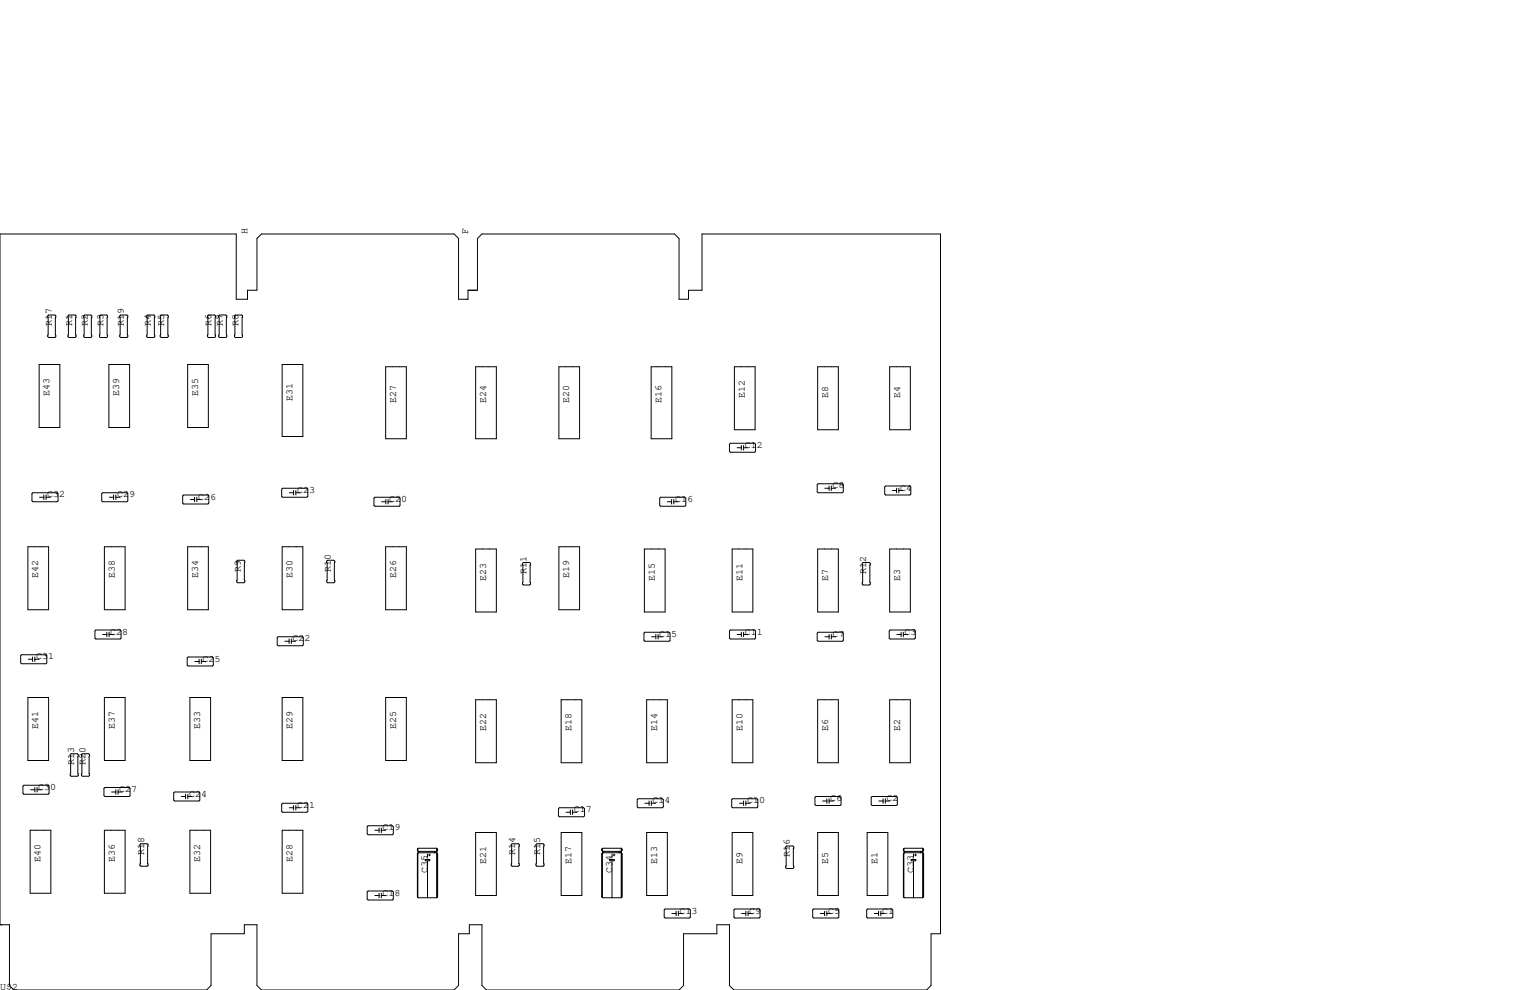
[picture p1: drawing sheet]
<svg xmlns="http://www.w3.org/2000/svg" width="432mm" height="279mm" viewBox="0 0 432 279" stroke-linecap="round" stroke-linejoin="round" font-family="sans-serif">
<g fill="none" stroke="#000" stroke-width=".28">
<path d="M13.7 88.9h1.8l.2 .3v5.8l-.2 .2h-1.8l-.2-.2v-5.8zM19.4 88.9h1.8l.3 .3v5.8l-.3 .2h-1.8l-.2-.2v-5.8zM23.9 88.9h1.8l.2 .3v5.8l-.2 .2h-1.8l-.3-.2v-5.8zM28.3 88.9h1.8l.3 .3v5.8l-.3 .2h-1.8l-.2-.2v-5.8zM34 88.9h1.8l.3 .3v5.8l-.3 .2h-1.8l-.2-.2v-5.8zM41.7 88.9h1.7l.3 .3v5.8l-.3 .2h-1.7l-.3-.2v-5.8zM45.5 88.9h1.7l.3 .3v5.8l-.3 .2h-1.7l-.3-.2v-5.8zM58.8 88.9h1.8l.2 .3v5.8l-.2 .2h-1.8l-.3-.2v-5.8zM62 88.9h1.8l.2 .3v5.8l-.2 .2h-1.8l-.3-.2v-5.8zM66.4 88.9h1.8l.3 .3v5.8l-.3 .2h-1.8l-.2-.2v-5.8zM194.2 84.5h-2.6v-17.2l-1.2-1.3h-54.4l-1.3 1.3v14.6h-2.6v2.6h-2.7v-17.2l-1.3-1.3h-54.3l-1.3 1.3v14.6h-2.6v2.6h-3.2v-18.5h-66.7v195h2.7v17.1l1.2 1.3h54.4l1.3-1.3v-14.6h9.4v-2.5h3.5v17.1l1.3 1.3h54.3l1.3-1.3v-14.6h3.1v-2.5h3.5v17.1l1.3 1.3h54.3l1.3-1.3v-14.6h9.4v-2.5h3.6v17.1l1.2 1.3h54.4l1.3-1.3v-14.6h2.6v-197.5h-67.3v15.9h-3.8v2.6M11 102.9h5.9v17.7h-5.9z"/>
<path d="M30.7 102.9h5.9v17.7h-5.9zM53 102.9h5.8v17.7h-5.8zM79.6 102.9h5.9v20.3h-5.9zM108.8 103.5h5.9v20.3h-5.9zM134.2 103.5h5.9v20.3h-5.9zM157.7 103.5h5.9v20.3h-5.9zM183.8 103.5h5.8v20.3h-5.8zM207.3 103.5h5.8v17.8h-5.8zM230.8 103.5h5.8v17.8h-5.8zM251.1 103.5h5.8v17.8h-5.8zM9.3 139.1h6.8l.3 .2v2.1l-.3 .2h-6.8l-.3-.2v-2.1zM12.4 139.7v1.3"/>
<path d="M13 139.7v1.3M29 139.1h6.8l.3 .2v2.1l-.3 .2h-6.8l-.3-.2v-2.1zM32.1 139.7v1.3M32.7 139.7v1.3M51.6 140l.2-.3h6.9l.2 .3v2l-.2 .2h-6.9l-.2-.2zM79.5 138l.3-.2h6.8l.3 .2v2.1l-.3 .2h-6.8l-.3-.2zM81.7 139.1h1.2M82.9 138.4v1.3M83.5 139.1h1.2M83.5 138.4v1.3M206.1 125.1h6.9l.2 .2v2.1l-.2 .2h-6.9l-.2-.2v-2.1zM208 126.4h1.2"/>
<path d="M209.2 125.7v1.3M209.9 125.7v1.3M209.9 126.4h1.2M230.9 136.5h6.8l.3 .3v2l-.3 .3h-6.8l-.3-.3v-2zM232.8 137.8h1.2M234 137.2v1.2M234.6 137.2v1.2M234.6 137.8h1.2M249.9 137.2h6.9l.2 .2v2l-.2 .3h-6.9l-.2-.3v-2zM251.8 138.4h1.2M253 137.8v1.3M253.7 137.8v1.3"/>
<path d="M253.7 138.4h1.2M7.9 154.3h5.8v17.8h-5.8zM11.2 140.3h1.2M13 140.3h1.2M29.5 154.3h5.8v17.8h-5.8zM30.9 140.3h1.2M32.7 140.3h1.2M53 154.3h5.8v17.8h-5.8zM53.7 141h1.2M54.9 140.3v1.3M55.5 140.3v1.3M55.5 141h1.3"/>
<path d="M66.8 158.4l.3-.3h1.7l.3 .3v5.8l-.3 .3h-1.7l-.3-.3zM79.6 154.3h5.9v17.8h-5.9zM92.5 158.1h1.7l.3 .3v5.8l-.3 .3h-1.7l-.3-.3v-5.8zM105.5 140.6l.3-.3h6.8l.3 .3v2l-.3 .3h-6.8l-.3-.3zM107.7 141.6h1.2M108.8 154.3h5.9v17.8h-5.9zM108.9 141v1.2M109.5 141.6h1.2M109.5 141v1.2M134.2 154.9h5.9v17.8h-5.9zM147.7 158.7h1.8l.2 .3v5.8l-.2 .3h-1.8l-.3-.3v-5.8zM157.7 154.3h5.9v17.8h-5.9z"/>
<path d="M181.9 154.9h5.8v17.8h-5.8zM186.4 140.3h6.9l.2 .3v2l-.2 .3h-6.9l-.2-.3v-2zM188.3 141.6h1.2M189.5 141v1.2M190.2 141v1.2M190.2 141.6h1.2M206.6 154.9h5.9v17.8h-5.9zM230.8 154.9h5.8v17.8h-5.8zM243.6 158.7h1.8l.2 .3v5.8l-.2 .3h-1.8l-.3-.3v-5.8zM251.1 154.9h5.8v17.8h-5.8zM27.1 177.8h6.8l.3 .3v2l-.3 .2h-6.8l-.3-.2v-2zM29 179.1h1.1"/>
<path d="M30.1 178.4v1.3M30.8 179.1h1.2M30.8 178.4v1.3M78.5 179.7h6.8l.3 .3v2l-.3 .2h-6.8l-.3-.2v-2zM182 178.4h6.8l.3 .3v2l-.3 .3h-6.8l-.3-.3v-2zM183.9 179.7h1.2M185.1 179.1v1.2M185.7 179.7h1.2M185.7 179.1v1.2M206.1 177.8h6.9l.2 .3v2l-.2 .2h-6.9l-.2-.2v-2zM208 179.1h1.2M209.2 178.4v1.3"/>
<path d="M209.9 179.1h1.2M209.9 178.4v1.3M230.9 178.4h6.8l.3 .3v2l-.3 .3h-6.8l-.3-.3v-2zM232.8 179.7h1.2M234 179.1v1.2M234.6 179.1v1.2M234.6 179.7h1.2M251.2 177.8h6.9l.2 .3v2l-.2 .2h-6.9l-.2-.2v-2zM253.1 179.1h1.2M254.3 178.4v1.3M254.9 178.4v1.3M254.9 179.1h1.3"/>
<path d="M6.1 184.8h6.9l.2 .2v2.1l-.2 .2h-6.9l-.3-.2v-2.1zM7.9 196.8h5.8v17.8h-5.8zM8 186.1h1.2M9.2 185.4v1.3M9.8 185.4v1.3M9.8 186.1h1.2M29.5 196.8h5.8v17.8h-5.8zM52.8 185.7l.3-.3h6.8l.3 .3v2l-.3 .3h-6.8l-.3-.3zM53.6 196.8h5.8v17.8h-5.8zM55 186.7h1.2M56.2 186.1v1.2M56.8 186.1v1.2"/>
<path d="M56.8 186.7h1.2M79.6 196.8h5.9v17.8h-5.9zM80.4 181h1.2M81.6 180.3v1.3M82.2 181h1.2M82.2 180.3v1.3M108.8 196.8h5.9v17.8h-5.9zM134.2 197.5h5.9v17.8h-5.9zM158.4 197.5h5.8v17.8h-5.8zM182.5 197.5h5.8v17.8h-5.8zM206.6 197.5h5.9v17.8h-5.9zM230.8 197.5h5.8v17.8h-5.8z"/>
<path d="M251.1 197.5h5.8v17.8h-5.8zM20.1 212.7h1.7l.3 .3v5.8l-.3 .3h-1.7l-.3-.3v-5.8zM23.2 212.7h1.8l.3 .3v5.8l-.3 .3h-1.8l-.2-.3v-5.8zM6.7 221.6h6.9l.2 .3v2l-.2 .3h-6.9l-.2-.3v-2zM8.5 234.3h5.9v17.8h-5.9zM8.6 222.9h1.2M9.8 222.2v1.3M10.5 222.2v1.3M10.5 222.9h1.2M29.5 234.3h5.8v17.8h-5.8zM29.6 222.2h6.8l.3 .3v2l-.3 .3h-6.8l-.3-.3v-2zM31.5 223.5h1.2"/>
<path d="M32.7 222.9v1.3M33.3 223.5h1.2M33.3 222.9v1.3M39.5 238.4l.3-.3h1.7l.3 .3v5.8l-.3 .3h-1.7l-.3-.3zM49 223.8l.3-.3h6.8l.3 .3v2l-.3 .3h-6.8l-.3-.3zM51.2 224.8h1.2M52.4 224.2v1.2M53 224.8h1.2M53 224.2v1.2M53.6 234.3h5.8v17.8h-5.8zM79.5 226.9l.3-.2h6.8l.3 .2v2.1l-.3 .2h-6.8l-.3-.2zM79.6 234.3h5.9v17.8h-5.9z"/>
<path d="M81.7 228h1.2M82.9 227.3v1.3M83.5 228h1.2M83.5 227.3v1.3M103.6 233.3l.3-.3h6.8l.3 .3v2l-.3 .3h-6.8l-.3-.3zM105.8 234.3h1.2M107 233.7v1.2M107.6 233.7v1.2M107.6 234.3h1.2M117.8 239.6h.1M117.8 239.6v.4l.2 .3M117.9 239.5v.7"/>
<path d="M123.3 239.4h-5.3l-.2 .2M123.3 239.4l.2 .2v.4l-.2 .3h-5.3M123.3 239.4v14M123.4 239.6v.4M134.2 234.9h5.9v17.8h-5.9zM144.5 238.1h1.8l.3 .3v5.8l-.3 .3h-1.8l-.2-.3v-5.8zM151.5 238.1h1.8l.2 .3v5.8l-.2 .3h-1.8l-.2-.3v-5.8zM157.9 228h6.8l.3 .2v2.1l-.3 .2h-6.8l-.3-.2v-2.1zM158.4 234.9h5.8v17.8h-5.8zM159.8 229.2h1.2M161 228.6v1.3M161.6 228.6v1.3"/>
<path d="M161.6 229.2h1.2M169.9 239.6h.1M169.9 239.6v.4l.2 .3M170 239.5v.7M175.3 239.4h-5.2l-.2 .2M175.3 239.4l.3 .2v.4l-.3 .3h-5.2M175.3 239.4v14M175.5 239.6v.4M180.1 225.4h6.8l.3 .3v2l-.3 .3h-6.8l-.3-.3v-2zM182 226.7h1.2M182.5 234.9h5.8v17.8h-5.8zM183.2 226.1v1.2"/>
<path d="M183.8 226.7h1.2M183.8 226.1v1.2M206.6 234.9h5.9v17.8h-5.9zM206.8 225.4h6.8l.3 .3v2l-.3 .3h-6.8l-.3-.3v-2zM208.7 226.7h1.2M209.9 226.1v1.2M210.5 226.1v1.2M210.5 226.7h1.2M222 238.8h1.8l.2 .2v5.9l-.2 .2h-1.8l-.3-.2v-5.9zM230.3 224.8h6.8l.3 .2v2.1l-.3 .2h-6.8l-.3-.2v-2.1zM230.8 234.9h5.8v17.8h-5.8zM232.2 226.1h1.1"/>
<path d="M233.3 225.4v1.3M234 226.1h1.2M234 225.4v1.3M244.7 234.9h5.9v17.8h-5.9zM246.1 224.8h6.9l.2 .2v2.1l-.2 .2h-6.9l-.2-.2v-2.1zM248 226.1h1.2M249.2 225.4v1.3M249.9 225.4v1.3M249.9 226.1h1.2M255 239.6v.4l.2 .3M255 239.6h.1M255.1 239.5v.7"/>
<path d="M260.4 239.4h-5.2l-.2 .2M260.4 239.4l.3 .2v.4l-.3 .3h-5.2M260.4 239.4v14M260.5 239.6v.4M103.6 251.7l.3-.2h6.8l.3 .2v2l-.3 .3h-6.8l-.3-.3zM105.8 252.7h1.2M107 252.1v1.3M107.6 252.7h1.2M107.6 252.1v1.3M117.8 240.9v12.2l.2 .3h5.3M117.8 240.9h.1M117.9 240.8v12.4"/>
<path d="M118 240.7h5.3l.2 .2v12.2l-.2 .3M118 240.3v.4M118 240.7l-.2 .2M118.1 240.3v.4M118.2 240.3v.4M120 242.6h1.3v.3h-1.3zM120.7 241v.9M120.7 243v10.4M121 241.3h.5M121.2 241v.6M122.7 240.3v.4M123.1 240.4v.1"/>
<path d="M123.4 240.9v12.2M169.9 240.9v12.2l.2 .3h5.2M169.9 240.9h.1M170 240.8v12.4M170.1 240.7h5.2l.3 .2v12.2l-.3 .3M170.1 240.3v.4M170.1 240.7l-.2 .2M170.2 240.3v.4M172.1 242.6h1.3v.3h-1.3zM172.7 241v.9M172.7 243v10.4M173 241.3h.5"/>
<path d="M173.3 241v.6M174.8 240.3v.4M175.2 240.4v.1M175.5 240.9v12.2M187.5 256.8l.2-.3h6.9l.2 .3v2l-.2 .3h-6.9l-.2-.3zM189.6 257.8h1.2M190.8 257.2v1.2M191.4 257.8h1.3M191.4 257.2v1.2M207.1 256.8l.3-.3h6.8l.3 .3v2l-.3 .3h-6.8l-.3-.3zM209.3 257.8h1.2M210.5 257.2v1.2"/>
<path d="M211.1 257.8h1.2M211.1 257.2v1.2M229.4 256.8l.2-.3h6.9l.2 .3v2l-.2 .3h-6.9l-.2-.3zM231.5 257.8h1.2M232.7 257.2v1.2M233.3 257.8h1.3M233.3 257.2v1.2M244.6 256.8l.3-.3h6.8l.3 .3v2l-.3 .3h-6.8l-.3-.3zM246.8 257.8h1.2M248 257.2v1.2M248.6 257.2v1.2M248.6 257.8h1.2"/>
<path d="M255 240.9v12.2l.2 .3h5.2M255 240.9h.1M255.1 240.8v12.4M255.2 240.7h5.2l.3 .2v12.2l-.3 .3M255.2 240.3v.4M255.2 240.7l-.2 .2M255.3 240.3v.4M257.2 242.6h1.2v.3h-1.2zM257.8 241v.9M257.8 243v10.4M258.1 241.3h.5M258.4 241v.6"/>
<path d="M259.8 240.3v.4M260.3 240.4v.1M260.5 240.9v12.2"/>
</g>
<g font-size="2.8">
<text x="69.8" y="66" transform="rotate(-90 69.8 66)">H</text>
<text x="132.1" y="66" transform="rotate(-90 132.1 66)">F</text>
<text x="14.6" y="92.1" transform="rotate(-90 14.6 92.1)">R17</text>
<text x="20.3" y="92.1" transform="rotate(-90 20.3 92.1)">R1</text>
<text x="24.8" y="92.1" transform="rotate(-90 24.8 92.1)">R2</text>
<text x="29.2" y="92.1" transform="rotate(-90 29.2 92.1)">R3</text>
<text x="34.9" y="92.1" transform="rotate(-90 34.9 92.1)">R19</text>
<text x="42.5" y="92.1" transform="rotate(-90 42.5 92.1)">R4</text>
<text x="46.4" y="92.1" transform="rotate(-90 46.4 92.1)">R5</text>
<text x="59.7" y="92.1" transform="rotate(-90 59.7 92.1)">R6</text>
<text x="62.9" y="92.1" transform="rotate(-90 62.9 92.1)">R7</text>
<text x="67.3" y="92.1" transform="rotate(-90 67.3 92.1)">R8</text>
<text x="14" y="111.8" transform="rotate(-90 14 111.8)">E43</text>
<text x="33.7" y="111.8" transform="rotate(-90 33.7 111.8)">E39</text>
<text x="55.9" y="111.8" transform="rotate(-90 55.9 111.8)">E35</text>
<text x="82.5" y="113" transform="rotate(-90 82.5 113)">E31</text>
<text x="111.8" y="113.7" transform="rotate(-90 111.8 113.7)">E27</text>
<text x="137.2" y="113.7" transform="rotate(-90 137.2 113.7)">E24</text>
<text x="160.7" y="113.7" transform="rotate(-90 160.7 113.7)">E20</text>
<text x="186.7" y="113.7" transform="rotate(-90 186.7 113.7)">E16</text>
<text x="210.2" y="112.4" transform="rotate(-90 210.2 112.4)">E12</text>
<text x="233.7" y="112.4" transform="rotate(-90 233.7 112.4)">E8</text>
<text x="254" y="112.4" transform="rotate(-90 254 112.4)">E4</text>
<text x="210.2" y="126.4">C12</text>
<text x="234.9" y="137.8">C8</text>
<text x="13.3" y="140.3">C32</text>
<text x="33" y="140.3">C29</text>
<text x="55.9" y="141">C26</text>
<text x="83.8" y="139.1">C23</text>
<text x="109.9" y="141.6">C20</text>
<text x="190.5" y="141.6">C16</text>
<text x="254" y="138.4">C4</text>
<text x="67.9" y="161.3" transform="rotate(-90 67.9 161.3)">R9</text>
<text x="93.3" y="161.3" transform="rotate(-90 93.3 161.3)">R10</text>
<text x="148.6" y="161.9" transform="rotate(-90 148.6 161.9)">R11</text>
<text x="244.5" y="161.9" transform="rotate(-90 244.5 161.9)">R12</text>
<text x="10.8" y="163.2" transform="rotate(-90 10.8 163.2)">E42</text>
<text x="32.4" y="163.2" transform="rotate(-90 32.4 163.2)">E38</text>
<text x="55.9" y="163.2" transform="rotate(-90 55.9 163.2)">E34</text>
<text x="82.5" y="163.2" transform="rotate(-90 82.5 163.2)">E30</text>
<text x="111.8" y="163.2" transform="rotate(-90 111.8 163.2)">E26</text>
<text x="137.2" y="163.8" transform="rotate(-90 137.2 163.8)">E23</text>
<text x="160.7" y="163.2" transform="rotate(-90 160.7 163.2)">E19</text>
<text x="184.8" y="163.8" transform="rotate(-90 184.8 163.8)">E15</text>
<text x="209.5" y="163.8" transform="rotate(-90 209.5 163.8)">E11</text>
<text x="233.7" y="163.8" transform="rotate(-90 233.7 163.8)">E7</text>
<text x="254" y="163.8" transform="rotate(-90 254 163.8)">E3</text>
<text x="31.1" y="179.1">C28</text>
<text x="186.1" y="179.7">C15</text>
<text x="210.2" y="179.1">C11</text>
<text x="234.9" y="179.7">C7</text>
<text x="255.3" y="179.1">C3</text>
<text x="82.5" y="181">C22</text>
<text x="10.2" y="186.1">C31</text>
<text x="57.1" y="186.7">C25</text>
<text x="10.8" y="205.7" transform="rotate(-90 10.8 205.7)">E41</text>
<text x="32.4" y="205.7" transform="rotate(-90 32.4 205.7)">E37</text>
<text x="56.5" y="205.7" transform="rotate(-90 56.5 205.7)">E33</text>
<text x="82.5" y="205.7" transform="rotate(-90 82.5 205.7)">E29</text>
<text x="111.8" y="205.7" transform="rotate(-90 111.8 205.7)">E25</text>
<text x="137.2" y="206.4" transform="rotate(-90 137.2 206.4)">E22</text>
<text x="161.3" y="206.4" transform="rotate(-90 161.3 206.4)">E18</text>
<text x="185.4" y="206.4" transform="rotate(-90 185.4 206.4)">E14</text>
<text x="209.5" y="206.4" transform="rotate(-90 209.5 206.4)">E10</text>
<text x="233.7" y="206.4" transform="rotate(-90 233.7 206.4)">E6</text>
<text x="254" y="206.4" transform="rotate(-90 254 206.4)">E2</text>
<text x="21" y="215.9" transform="rotate(-90 21 215.9)">R13</text>
<text x="24.1" y="215.9" transform="rotate(-90 24.1 215.9)">R20</text>
<text x="10.8" y="222.9">C30</text>
<text x="33.7" y="223.5">C27</text>
<text x="53.3" y="224.8">C24</text>
<text x="83.8" y="228">C21</text>
<text x="184.1" y="226.7">C14</text>
<text x="210.8" y="226.7">C10</text>
<text x="234.3" y="226.1">C6</text>
<text x="250.2" y="226.1">C2</text>
<text x="161.9" y="229.2">C17</text>
<text x="107.9" y="234.3">C19</text>
<text x="11.4" y="243.2" transform="rotate(-90 11.4 243.2)">E40</text>
<text x="32.4" y="243.2" transform="rotate(-90 32.4 243.2)">E36</text>
<text x="40.6" y="241.3" transform="rotate(-90 40.6 241.3)">R18</text>
<text x="56.5" y="243.2" transform="rotate(-90 56.5 243.2)">E32</text>
<text x="82.5" y="243.2" transform="rotate(-90 82.5 243.2)">E28</text>
<text x="137.2" y="243.8" transform="rotate(-90 137.2 243.8)">E21</text>
<text x="145.4" y="241.3" transform="rotate(-90 145.4 241.3)">R14</text>
<text x="152.4" y="241.3" transform="rotate(-90 152.4 241.3)">R15</text>
<text x="161.3" y="243.8" transform="rotate(-90 161.3 243.8)">E17</text>
<text x="185.4" y="243.8" transform="rotate(-90 185.4 243.8)">E13</text>
<text x="209.5" y="243.8" transform="rotate(-90 209.5 243.8)">E9</text>
<text x="222.9" y="241.9" transform="rotate(-90 222.9 241.9)">R16</text>
<text x="233.7" y="243.8" transform="rotate(-90 233.7 243.8)">E5</text>
<text x="247.6" y="243.8" transform="rotate(-90 247.6 243.8)">E1</text>
<text x="120.6" y="246.4" transform="rotate(-90 120.6 246.4)">C35</text>
<text x="172.7" y="246.4" transform="rotate(-90 172.7 246.4)">C34</text>
<text x="257.8" y="246.4" transform="rotate(-90 257.8 246.4)">C33</text>
<text x="107.9" y="252.7">C18</text>
<text x="191.8" y="257.8">C13</text>
<text x="211.5" y="257.8">C9</text>
<text x="233.7" y="257.8">C5</text>
<text x="248.9" y="257.8">C1</text>
<text x="0" y="279.4">U$2</text>
</g>
</svg>
